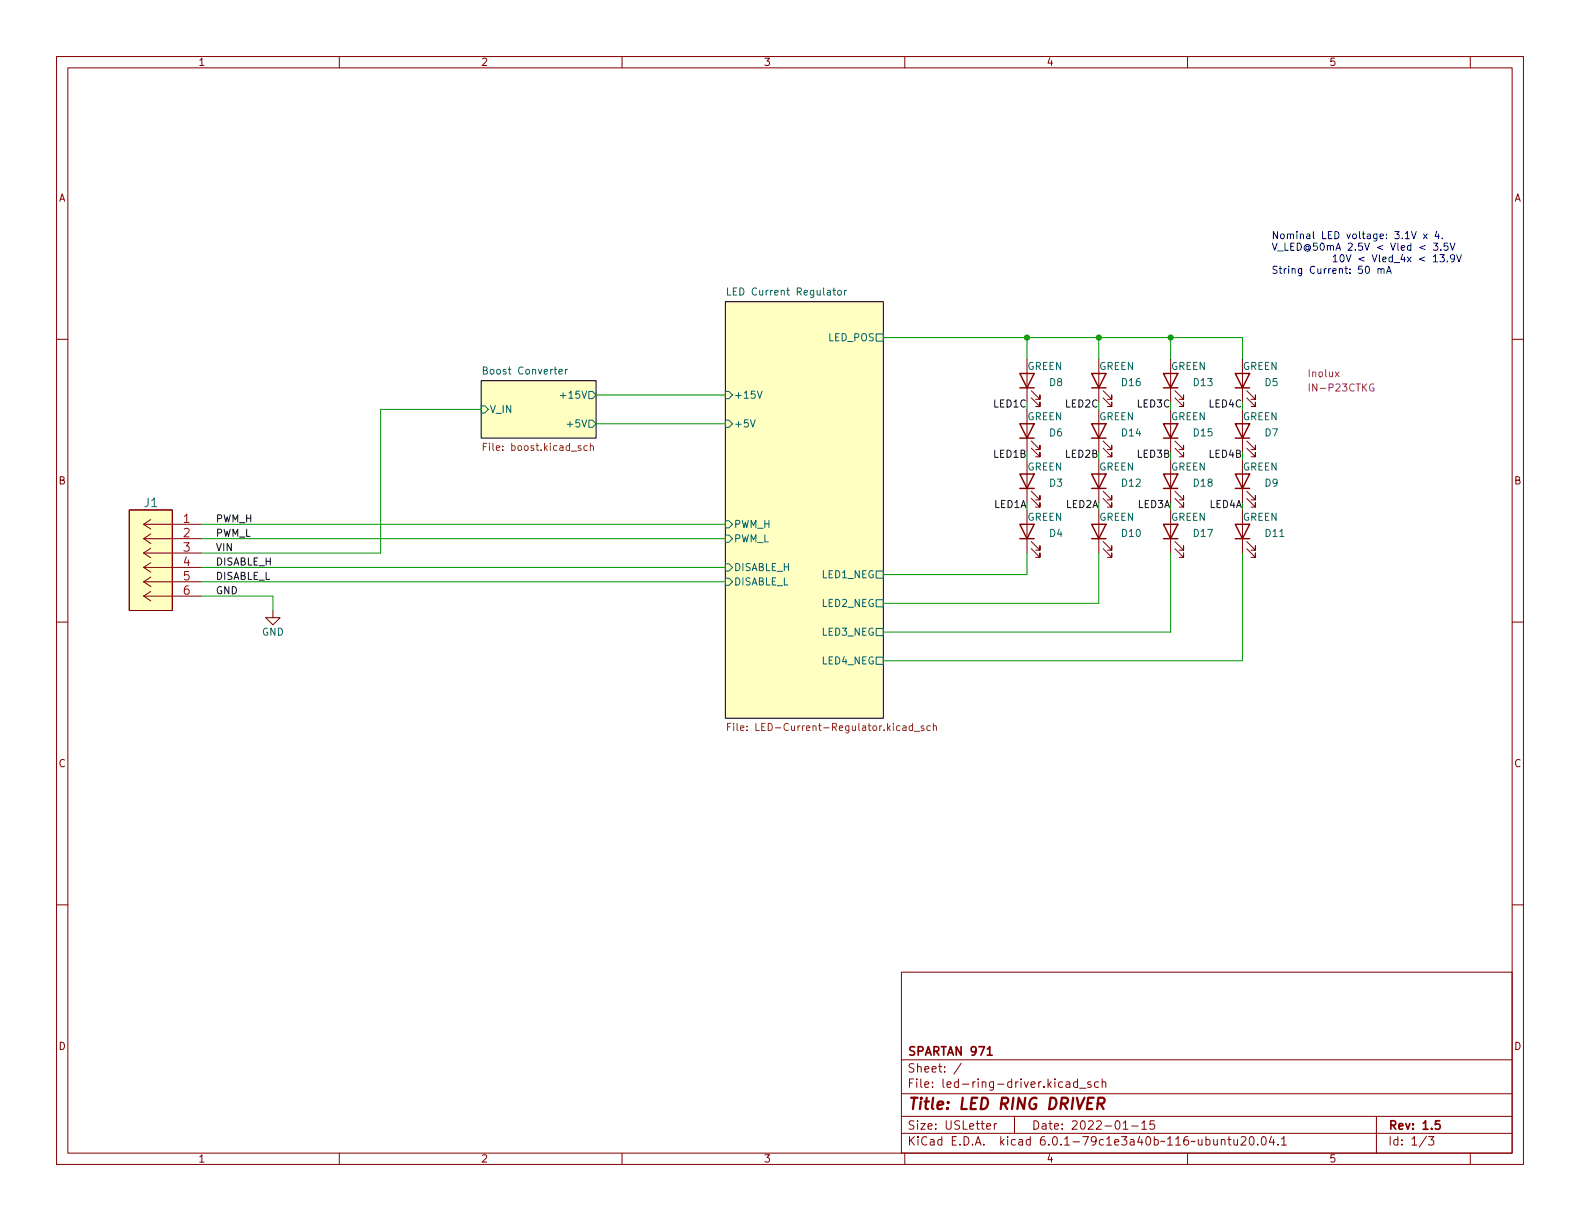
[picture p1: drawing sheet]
<svg xmlns="http://www.w3.org/2000/svg" width="279mm" height="216mm" viewBox="0 0 279 216" stroke-linecap="round" stroke-linejoin="round" font-family="sans-serif">
<g fill="none" stroke="#840000" stroke-width=".18">
<path d="M10 10h259.4v195.9h-259.4zM12 12h255.4v191.9h-255.4zM60 10v2M110 10v2M160 10v2M210 10v2M260 10v2M10 60h2M267.4 60h2M181.6 66v5.1M181.6 74.9v5.1M182.4 79.2l1.5 1.6v-.8v.8h-.8"/>
<path d="M182.4 78l1.5 1.5v-.8v.8h-.8M182.4 70.4l1.5 1.5v-.8v.8h-.8M182.4 69.1l1.5 1.5v-.7v.7h-.8M194.3 66v5.1M194.3 74.9v5.1M195.1 79.2l1.5 1.6v-.8v.8h-.8M195.1 78l1.5 1.5v-.8v.8h-.8M195.1 70.4l1.5 1.5v-.8v.8h-.8M195.1 69.1l1.5 1.5v-.7v.7h-.8M207 66v5.1M207 74.9v5.1M207.8 79.2l1.5 1.6v-.8v.8h-.8"/>
<path d="M207.8 78l1.5 1.5v-.8v.8h-.8M207.8 70.4l1.5 1.5v-.8v.8h-.8M207.8 69.1l1.5 1.5v-.7v.7h-.8M219.7 66v5.1M219.7 74.9v5.1M220.5 79.2l1.5 1.6v-.8v.8h-.8M220.5 78l1.5 1.5v-.8v.8h-.8M220.5 70.4l1.5 1.5v-.8v.8h-.8M220.5 69.1l1.5 1.5v-.7v.7h-.8M22.9 90.2h7.6v17.8h-7.6zM25.4 97.8h10.2M25.4 97.8l1.3 .8"/>
<path d="M25.4 95.3h10.2M25.4 95.3l1.3 .8M25.4 92.7h10.2M25.4 92.7l1.3 .8M26.7 99.5l-1.3 .8M26.7 97l-1.3 .8M26.7 94.4l-1.3 .9M26.7 91.9l-1.3 .8M181.6 83.8v5.1M181.6 92.7v5.1M182.4 97l1.5 1.6v-.8v.8h-.8M182.4 95.8l1.5 1.5v-.8v.8h-.8"/>
<path d="M182.4 88.1l1.5 1.6v-.8v.8h-.8M182.4 86.9l1.5 1.5v-.8v.8h-.8M194.3 83.8v5.1M194.3 92.7v5.1M195.1 97l1.5 1.6v-.8v.8h-.8M195.1 95.8l1.5 1.5v-.8v.8h-.8M195.1 88.1l1.5 1.6v-.8v.8h-.8M195.1 86.9l1.5 1.5v-.8v.8h-.8M207 83.8v5.1M207 92.7v5.1M207.8 88.1l1.5 1.6v-.8v.8h-.8M207.8 86.9l1.5 1.5v-.8v.8h-.8"/>
<path d="M207.8 97l1.5 1.6v-.8v.8h-.8M207.8 95.8l1.5 1.5v-.8v.8h-.8M219.7 83.8v5.1M219.7 92.7v5.1M220.5 97l1.5 1.6v-.8v.8h-.8M220.5 95.8l1.5 1.5v-.8v.8h-.8M220.5 88.1l1.5 1.6v-.8v.8h-.8M220.5 86.9l1.5 1.5v-.8v.8h-.8M10 110h2M25.4 105.4h10.2M25.4 105.4l1.3 .8M25.4 102.9h10.2"/>
<path d="M25.4 102.9l1.3 .8M25.4 100.3h10.2M25.4 100.3l1.3 .9M26.7 104.6l-1.3 .8M26.7 102l-1.3 .9M48.3 108v1.2h1.2l-1.2 1.3-1.3-1.3h1.3M267.4 110h2M10 160h2M267.4 160h2M159.4 171.9h108v32h-108zM159.4 197.4h108M159.4 193.4h108"/>
<path d="M159.4 187.4h108M170 188l-1.3 1.9M174.5 199.2l.7-.2-.1-.3h-.4l-.2 .2v.7h.6M175.8 198.7v1M176.3 198.7h-.3l-.2 .3M179.4 197.4v3M188.5 191.4h.6l.1 .9M189.2 191.6l-.5 .1a.29 .29 0 0 0-.2 .3 .29 .29 0 0 0 .2 .3l.5-.1M190.5 191.4l-.4-.1-.3 .3v.4l.2 .2h.5M190.5 190.8v1.5M190.9 192.4h1.1M192.9 191.4l-.4-.1-.2 .2 .1 .2 .5 .2v.3h-.6"/>
<path d="M194.3 191.4l-.5-.1-.3 .3v.4l.2 .2h.6M194.9 191.4l.2-.1 .4 .1v.9M194.9 190.8v1.5M198.6 199.7h.9M200.1 199.1h1.2M201.9 198.6l.4-.4v1.5M201.9 199.7h.9M204.1 198.2h-.7l-.1 .7 .2-.2 .5 .1 .2 .2-.1 .5-.2 .2-.6-.2M243.4 197.4v6.5M60 203.9v2M110 203.9v2M159.4 200.4h108"/>
<path d="M160 203.9v2M210 203.9v2M216 201.6l.2-.1h.3l.1 1M216 201.5v1M217.1 201.5h.6M217.3 201v1.3l.4 .2M218.2 201.5l.1 .9 .3 .1 .2-.2M218.8 201.5v1M219.5 201.1l.5-.1 .3 .1v.3l-.9 1.1h.9M221.1 201h.2a.81 .81 0 0 1 .5 .6 .81 .81 0 0 1-.3 .8l-.1 .1a.81 .81 0 0 1-.6-.6 .81 .81 0 0 1 .3-.9zM222.4 202.3v.2M223.2 201.1l.2-.1a.81 .81 0 0 1 .6 .6 .81 .81 0 0 1-.3 .8l-.2 .1a.81 .81 0 0 1-.3-1.4z"/>
<path d="M224.8 200.9l-.3 1.1h.9M225.2 201.5v1M226 202.3v.2M226.6 201.4l.4-.4v1.5M226.6 202.5h.9M252.3 200.9l-1.3 1.9M252.6 201h.9l-.5 .5 .5 .2v.6l-.2 .2h-.5l-.2-.2M260 203.9v2"/>
</g>
<path d="M174.6 185.5l.4-.4v1.5M174.6 186.6h.9M254.6 198.2h-.7l-.1 .7 .2-.2 .5 .1 .2 .2-.1 .5-.2 .2-.6-.2" fill="none" stroke="#840000" stroke-width=".3"/>
<path d="M194.1 195.2h.8a.55 .55 0 0 0 .4-.5 .55 .55 0 0 0-.3-.6h-.7l-.3 2M194.6 195.2l.5 .9" fill="none" stroke="#840000" stroke-width=".4"/>
<g fill="#ffffc2" stroke="#ffffc2" stroke-width=".18">
<path d="M85.1 67.3h20.3v10.2h-20.3z"/>
<path d="M128.3 53.3h27.9v73.7h-27.9z"/>
<path d="M22.9 90.2h7.6v17.8h-7.6z"/>
</g>
<path d="M128.3 53.3h27.9v73.7h-27.9zM85.1 67.3h20.3v10.2h-20.3z" fill="none" stroke="#000" stroke-width=".18"/>
<g fill="none" stroke="#006464" stroke-width=".18">
<path d="M128.7 50.9v1.3h.6M148.2 51.5l.2-.2 .3 .2 .1 .4-.1 .2-.3 .1-.2-.1zM149.3 51.3v.9M149.7 51.3l-.4 .3M154.9 59.1h1.3v1.2h-1.3zM85.1 71.8h.6l.7 .6-.7 .6h-.6zM98.8 65.7l.6-.1v-.2l-.4-.1-.2 .2 .1 .6h.5M99.1 69.9h1M100 65.3v.9M100.3 65.3l-.3 .2M104.1 69.2h.7l.6 .7-.6 .6h-.7zM104.1 74.3h.7l.6 .6-.6 .7h-.7z"/>
<path d="M128.3 69.2h.6l.6 .7-.6 .6h-.6zM128.3 74.3h.6l.6 .6-.6 .7h-.6zM132.7 74.2l.4 1.3 .5-1.3M133.9 69.2l.4 1.2 .5-1.2M128.3 92.1h.6l.6 .6-.6 .6h-.6zM128.3 94.6h.6l.6 .7-.6 .6h-.6zM128.3 99.7h.6l.6 .6-.6 .7h-.6zM128.3 102.2h.6l.6 .7-.6 .6h-.6zM154.9 106h1.3v1.3h-1.3zM154.9 111.1h1.3v1.3h-1.3zM154.9 116.2h1.3v1.3h-1.3zM154.9 101h1.3v1.2h-1.3z"/>
</g>
<g fill="none" stroke="#725600" stroke-width=".18">
<path d="M85.5 79h.4M86.1 78.4h-.6v1.3M103.9 78.9l-.4-.1-.2 .2 .1 .6h.5M104.4 78.9l.2-.1 .3 .1v.8M104.4 78.4v1.3M128.7 128.5h.4M129.3 127.9h-.6v1.3M129.7 127.9v.1M129.7 128.3v.9M130.3 127.9v1.1l.2 .2M161.7 129.3h.9M163.4 128.4l-.3-.1-.2 .2v.2l.5 .1v.3h-.5"/>
<path d="M164.5 128.4l-.3-.1-.3 .3 .1 .5h.5M165.1 128.5l.1-.2 .3 .1 .1 .8M165.1 127.9v1.3"/>
</g>
<g fill="none" stroke="#840000" stroke-width=".25">
<path d="M180.3 74.9h2.6l-1.3 2.6zM180.3 66h2.6l-1.3 2.6zM180.3 77.5h2.6M180.3 68.6h2.6M193 74.9h2.6l-1.3 2.6zM193 66h2.6l-1.3 2.6zM193 77.5h2.6M193 68.6h2.6M205.7 74.9h2.6l-1.3 2.6zM205.7 66h2.6l-1.3 2.6zM205.7 77.5h2.6M205.7 68.6h2.6"/>
<path d="M218.4 74.9h2.6l-1.3 2.6zM218.4 66h2.6l-1.3 2.6zM218.4 77.5h2.6M218.4 68.6h2.6M180.3 92.7h2.6l-1.3 2.6zM180.3 83.8h2.6l-1.3 2.6zM180.3 95.3h2.6M180.3 86.4h2.6M193 92.7h2.6l-1.3 2.6zM193 83.8h2.6l-1.3 2.6zM193 95.3h2.6M193 86.4h2.6"/>
<path d="M205.7 83.8h2.6l-1.3 2.6zM205.7 92.7h2.6l-1.3 2.6zM205.7 95.3h2.6M205.7 86.4h2.6M218.4 92.7h2.6l-1.3 2.6zM218.4 83.8h2.6l-1.3 2.6zM218.4 95.3h2.6M218.4 86.4h2.6"/>
</g>
<path d="M242.9 67.9a.59 .59 0 0 0-.7 .6 .59 .59 0 0 0 .7 .6l.1-.5h-.3" fill="none" stroke="#840084" stroke-width=".18"/>
<g fill="none" stroke="#0000c2" stroke-width=".18">
<path d="M243.7 47.6l.2-.1 .3 .1v.7M243.7 47.5v.8M244.2 47.7l.2-.2 .3 .1 .1 .7M245.2 48.3l.4-1.2 .4 1.2M245.3 48h.6M248.9 45.5l.6 .8M249.5 45.5l-.6 .8M249.6 40.9l.4 1.3 .4-1.3M251.7 41.4l.7 .8M252 45.5l-1 .3 1 .4M252.4 41.4l-.7 .8M253.5 43h.8l-.5 .5 .4 .1v.5l-.2 .2-.5-.2"/>
<path d="M253.5 45.4l.3-.4v1.3M253.5 46.3h.7M254.1 40.9l-.3 .9h.8M254.4 41.4v.8M254.6 45h.8l-.4 .5 .3 .1v.6l-.1 .1-.6-.1M254.8 44.1v.2M255 42.1v.1M256 46.2v.1M256 43h-.6l-.1 .6 .2-.1h.5l.1 .2-.1 .4-.2 .2-.5-.2M256.4 43l.5 1.3 .4-1.3M257.2 45.6l-.2 .2h-.4l-.1-.2 .1-.5 .4-.1 .2 .2a.84 .84 0 0 1-.3 1.1h-.3M257.6 45l.4 1.3 .4-1.3"/>
</g>
<g fill="none" stroke="#009600" stroke-width=".18">
<path d="M156.2 59.7h63.5v3.8M181.6 59.7v3.8M194.3 59.7v3.8M207 59.7v3.8M85.1 72.4h-17.8v25.4h-31.7M105.4 69.9h22.9M105.4 74.9h22.9M35.6 95.3h92.7M35.6 92.7h92.7M181.6 97.8v3.8h-25.4M194.3 97.8v8.9h-38.1M207 97.8v14h-50.8"/>
<path d="M219.7 97.8v19h-63.5M35.6 100.3h92.7M35.6 102.9h92.7M35.6 105.4h12.7v2.6"/>
</g>
<g fill="#009600" stroke="#009600" stroke-width=".18">
<circle cx="194.3" cy="59.7" r=".46"/>
<circle cx="207" cy="59.7" r=".46"/>
<circle cx="181.6" cy="59.7" r=".46"/>
</g>
<text font-size="2.8" fill="#840000" x="160.4" y="196.2">Title: LED RING DRIVER</text>
<text font-size="2.1" fill="#006464" x="25.5" y="89.7">J1</text>
<g font-size="2.1" fill="#a90000">
<text x="32.4" y="92.5">1</text>
<text x="32.4" y="95">2</text>
<text x="32.4" y="97.5">3</text>
<text x="32.4" y="100.1">4</text>
<text x="32.4" y="102.6">5</text>
<text x="32.4" y="105.2">6</text>
</g>
<g font-size="2.1" fill="#840000">
<text x="160.4" y="189.7">Sheet: /</text>
<text x="160.4" y="186.7">SPARTAN 971</text>
<text x="160.4" y="192.4">File: led-ring-driver.kicad_sch</text>
<text x="160.4" y="202.5">KiCad E.D.A. kicad 6.0.1-79c1e3a40b~116~ubuntu20.04.1</text>
<text x="160.4" y="199.7">Size: USLetter</text>
<text x="182.4" y="199.7">Date: 2022-01-15</text>
<text x="245.4" y="199.7">Rev: 1.5</text>
<text x="245.4" y="202.5">Id: 1/3</text>
</g>
<g font-size="1.8" fill="#840000">
<text x="35" y="11.6">1</text>
<text x="85" y="11.6">2</text>
<text x="135" y="11.6">3</text>
<text x="185" y="11.6">4</text>
<text x="235" y="11.6">5</text>
<text x="10.3" y="35.6">A</text>
<text x="267.7" y="35.6">A</text>
<text x="10.3" y="85.7">B</text>
<text x="267.7" y="85.7">B</text>
<text x="10.3" y="135.6">C</text>
<text x="267.7" y="135.6">C</text>
<text x="10.3" y="185.7">D</text>
<text x="267.7" y="185.7">D</text>
<text x="35" y="205.6">1</text>
<text x="85" y="205.6">2</text>
<text x="135" y="205.6">3</text>
<text x="185" y="205.6">4</text>
<text x="235" y="205.6">5</text>
</g>
<g font-size="1.8" fill="#0000c2">
<text x="224.8" y="42.3">Nominal LED voltage: 3.1V x 4.</text>
<text x="224.8" y="44.3">V_LED@50mA 2.5V &lt; Vled &lt; 3.5V</text>
<text x="230.2" y="46.4">10V &lt; Vled_4x &lt; 13.9V</text>
<text x="224.8" y="48.4">String Current: 50 mA</text>
</g>
<g font-size="1.8" fill="#006464">
<text x="129.5" y="52.2">LED Current Regulator</text>
<text x="146.5" y="60.3">LED_POS</text>
<text x="181.6" y="65.4">GREEN</text>
<text x="194.3" y="65.4">GREEN</text>
<text x="207" y="65.4">GREEN</text>
<text x="219.7" y="65.4">GREEN</text>
<text x="85.9" y="66.2">Boost Converter</text>
<text x="99.8" y="70.5">+15V</text>
<text x="129.7" y="70.5">+15V</text>
<text x="185.6" y="68.3">D8</text>
<text x="198.4" y="68.3">D16</text>
<text x="211.1" y="68.3">D13</text>
<text x="223.7" y="68.3">D5</text>
<text x="86.6" y="73">V_IN</text>
<text x="100.8" y="75.6">+5V</text>
<text x="129.7" y="75.6">+5V</text>
<text x="181.6" y="74.3">GREEN</text>
<text x="185.6" y="77.2">D6</text>
<text x="194.3" y="74.3">GREEN</text>
<text x="198.4" y="77.2">D14</text>
<text x="207" y="74.3">GREEN</text>
<text x="211.1" y="77.2">D15</text>
<text x="219.7" y="74.3">GREEN</text>
<text x="223.7" y="77.2">D7</text>
<text x="181.6" y="83.2">GREEN</text>
<text x="194.3" y="83.2">GREEN</text>
<text x="207" y="83.2">GREEN</text>
<text x="219.7" y="83.2">GREEN</text>
<text x="185.6" y="86">D3</text>
<text x="198.4" y="86">D12</text>
<text x="211.1" y="86">D18</text>
<text x="223.7" y="86">D9</text>
<text x="129.7" y="93.3">PWM_H</text>
<text x="129.7" y="95.9">PWM_L</text>
<text x="181.6" y="92.1">GREEN</text>
<text x="185.6" y="94.9">D4</text>
<text x="194.3" y="92.1">GREEN</text>
<text x="198.4" y="94.9">D10</text>
<text x="207" y="92.1">GREEN</text>
<text x="211.1" y="94.9">D17</text>
<text x="219.7" y="92.1">GREEN</text>
<text x="223.8" y="94.9">D11</text>
<text x="129.7" y="101">DISABLE_H</text>
<text x="129.7" y="103.5">DISABLE_L</text>
<text x="145.4" y="107.3">LED2_NEG</text>
<text x="145.4" y="102.2">LED1_NEG</text>
<text x="46.3" y="112.4">GND</text>
<text x="145.4" y="112.4">LED3_NEG</text>
<text x="145.4" y="117.5">LED4_NEG</text>
</g>
<g font-size="1.8" fill="#840084">
<text x="231.5" y="66.7">Inolux</text>
<text x="231.9" y="69.2">IN-P23CTKG</text>
</g>
<g font-size="1.8" fill="#009600">
<text x="175.8" y="72">LED1C</text>
<text x="188.5" y="72">LED2C</text>
<text x="201.2" y="72">LED3C</text>
<text x="213.9" y="72">LED4C</text>
<text x="175.8" y="80.9">LED1B</text>
<text x="188.5" y="80.9">LED2B</text>
<text x="201.2" y="80.9">LED3B</text>
<text x="213.9" y="80.9">LED4B</text>
<text x="175.8" y="89.8">LED1A</text>
<text x="188.5" y="89.8">LED2A</text>
<text x="201.2" y="89.8">LED3A</text>
<text x="213.9" y="89.8">LED4A</text>
</g>
<g font-size="1.8" fill="#725600">
<text x="86.2" y="79.7">File: boost.kicad_sch</text>
<text x="130.9" y="129.2">File: LED-Current-Regulator.kicad_sch</text>
</g>
<g font-size="1.8" fill="#0f0f0f">
<text x="38.1" y="94.9">PWM_L</text>
<text x="38.1" y="92.4">PWM_H</text>
<text x="38.1" y="97.4">VIN</text>
<text x="38.1" y="100">DISABLE_H</text>
<text x="38.1" y="105.1">GND</text>
<text x="38.1" y="102.5">DISABLE_L</text>
</g>
</svg>
